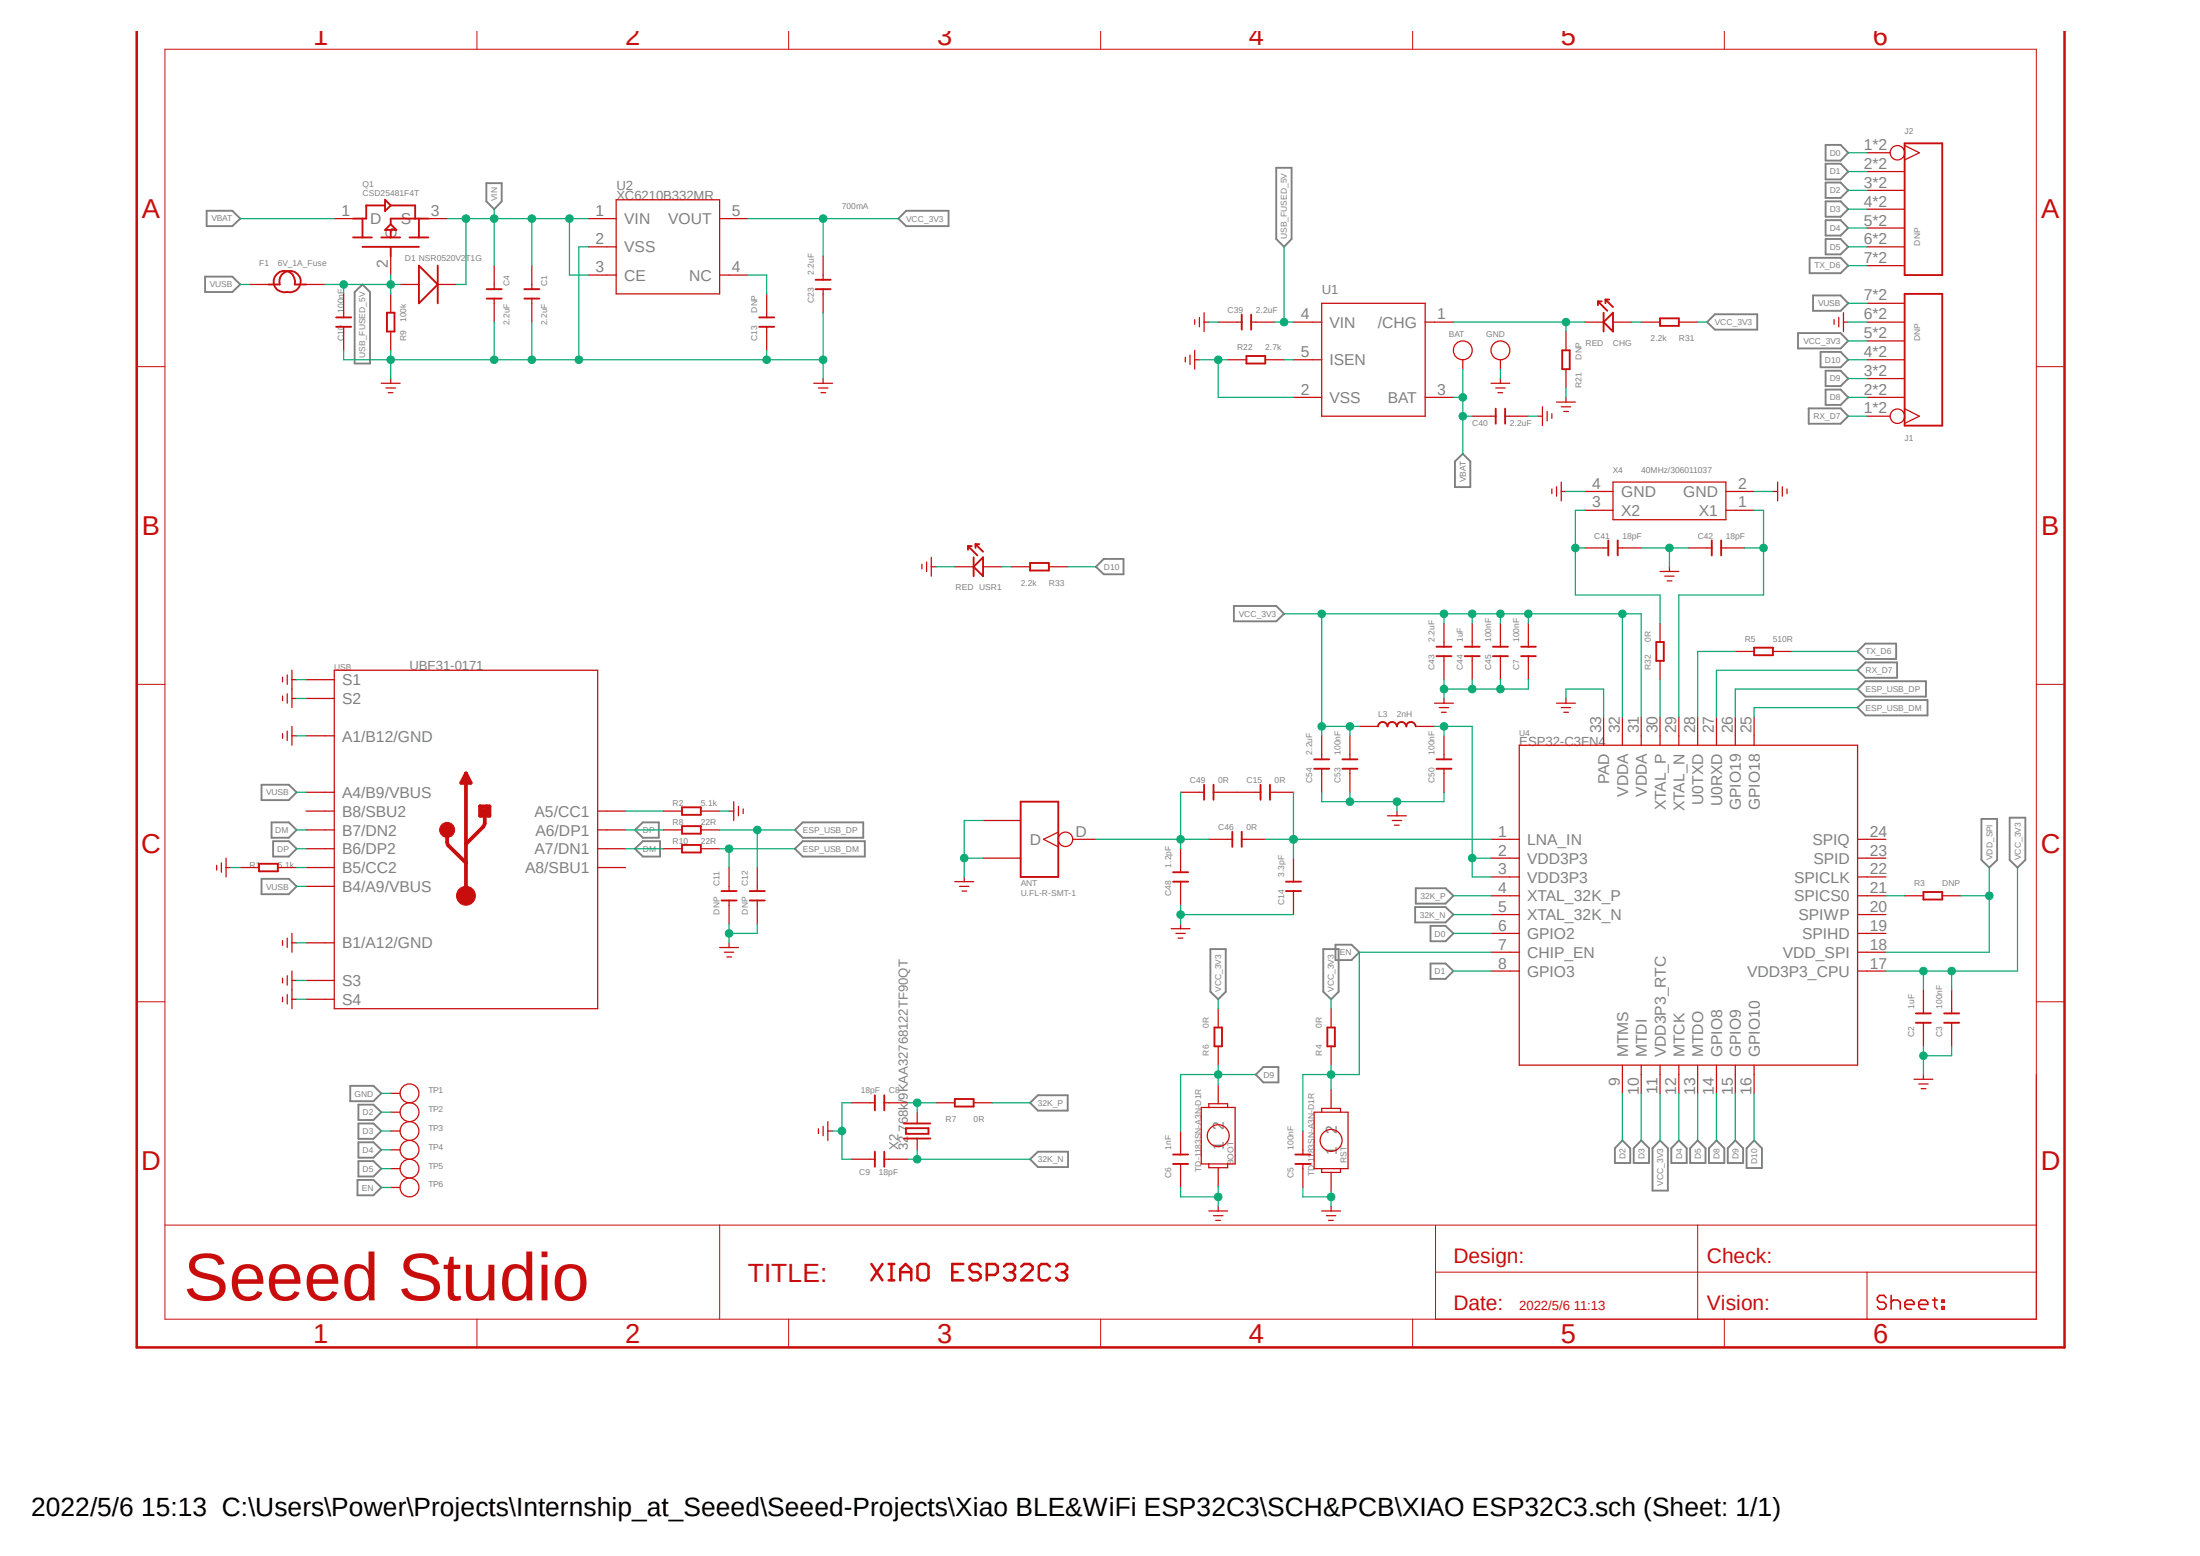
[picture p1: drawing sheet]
<svg xmlns="http://www.w3.org/2000/svg" width="297mm" height="210mm" viewBox="0 0 297 210" stroke-linecap="round" stroke-linejoin="round" font-family="sans-serif">
<path d="M146.7 4.1l-128.8 178.3M150.3 4.1l128.8 178.3" fill="none" stroke="#fff" stroke-width=".14"/>
<g fill="none" stroke="#808080" stroke-width=".25">
<path d="M246.5 19.6h2l1 1-1 1.1h-2zM27.7 37.3h3.7l1 1.1-1 1h-3.7zM27.9 28.4h3.5l1 1.1-1 1h-3.5zM47.9 39.4l1-1 1.1 1v9.7h-2.1zM65.7 24.7h2v2.5l-1 1-1-1zM121.3 29.5l1-1.1h5.8v2.1h-5.8zM172.3 22.6h2.1v9.7l-1 1-1.1-1zM244.3 34.8h4.2l1 1.1-1 1h-4.2zM244.8 39.9h3.7l1 1-1 1.1h-3.7zM246.5 22.1h2l1 1.1-1 1h-2zM246.5 24.6h2l1 1.1-1 1h-2zM246.5 27.2h2l1 1-1 1.1h-2z"/>
<path d="M246.5 29.7h2l1 1.1-1 1h-2zM246.5 32.3h2l1 1-1 1h-2zM231.5 42.4h5.7v2.1h-5.7l-1-1zM242.7 45h5.8l1 1-1 1h-5.8zM244.2 55.1h4.3l1 1.1-1 1h-4.3zM245.8 47.5h2.7l1 1.1-1 1h-2.7zM246.5 50h2l1 1.1-1 1h-2zM246.5 52.6h2l1 1-1 1.1h-2zM148 76.5l1-1.1h2.7v2.1h-2.7zM196.4 62.3l1.1-1 1 1v3.4h-2.1zM166.6 81.8h5.7l1.1 1-1.1 1.1h-5.7zM250.8 90.5l1-1.1h4.3v2.1h-4.3z"/>
<path d="M250.8 93l1-1.1h8.2v2.1h-8.2zM250.8 95.5l1-1h8.4v2.1h-8.4zM250.8 87.9l1-1h4.2v2h-4.2zM35.3 118.6h3.7l1 1-1 1.1h-3.7zM35.3 105.9h3.7l1 1-1 1.1h-3.7zM36.7 111h2.3l1 1-1 1.1h-2.3zM36.9 113.5h2.1l1 1.1-1 1h-2.1zM85.7 114.6l1.1-1.1h2.3v2.1h-2.3zM85.7 112l1.1-1h2.1v2.1h-2.1zM107.3 114.6l1.1-1.1h8.4v2.1h-8.4zM107.3 112l1.1-1h8.1v2.1h-8.1zM191.1 119.9h4.1l1 1-1 1.1h-4.1z"/>
<path d="M267.5 110.5h2.1v5.6l-1 1-1.1-1zM271.3 110.4h2.1v5.7l-1 1-1.1-1zM163.4 128.1h2.1v5.8l-1 1-1.1-1zM178.6 128.1h2.1v5.8l-1 1-1.1-1zM180.3 127.5h2.2l1 1-1 1.1h-2.2zM191.1 122.4h4.1l1 1-1 1.1h-4.1zM193.1 125h2.1l1 1-1 1h-2.1zM193.1 130h2.1l1 1.1-1 1h-2.1zM47.3 146.6h3.1l1.1 1-1.1 1h-3.1zM48.3 159.3h2.1l1.1 1-1.1 1h-2.1zM48.4 149.1h2l1.1 1-1.1 1.1h-2zM48.4 151.6h2l1.1 1.1-1.1 1h-2z"/>
<path d="M48.4 154.2h2l1.1 1-1.1 1.1h-2zM48.4 156.7h2l1.1 1-1.1 1.1h-2zM139.1 148.8l1-1h4v2.1h-4zM139.1 156.5l1-1.1h4.1v2.1h-4.1zM169.5 145l1.1-1h2v2.1h-2zM219 153.9l1.1 1.1v2h-2.1v-2zM221.6 153.9l1 1.1v2h-2v-2zM224.1 153.9l1.1 1.1v5.7h-2.1v-5.7zM226.7 153.9l1 1.1v2h-2.1v-2zM229.2 153.9l1.1 1.1v2h-2.1v-2zM231.7 153.9l1.1 1.1v2h-2.1v-2zM234.3 153.9l1 1.1v2h-2v-2z"/>
<path d="M236.8 153.9l1.1 1.1v2.6h-2.1v-2.6z"/>
</g>
<g fill="none" stroke="#c90d0c" stroke-width=".14">
<path d="M22.3 6.6h252.6v171.5h-252.6zM64.4 4.1v2.5M106.5 4.1v2.5M148.6 4.1v2.5M190.7 4.1v2.5M232.8 4.1v2.5M18.5 49.5h3.8M274.9 49.5h3.8M18.5 92.4h3.8M274.9 92.4h3.8M18.5 135.2h3.8M274.9 135.2h3.8"/>
<path d="M22.3 165.4h171.4M64.4 178.1v3.8M97.2 165.4v12.7M106.5 178.1v3.8M148.6 178.1v3.8M190.7 178.1v3.8M193.8 171.7h81.1M229.2 165.4v12.7M232.8 178.1v3.8M252.1 171.7v6.4M274.9 165.4h-81.1v12.7"/>
</g>
<path d="M254.6 175.2l-.3-.4h-.6l-.3 .4v.3l.3 .3h.6l.3 .3v.3l-.3 .3h-.6l-.3-.3M255.3 174.8v1.9M255.3 175.8l.3-.3h.6l.3 .3v.9M257.2 176.1h1.2v-.3l-.3-.3h-.6l-.3 .3v.6l.3 .3h.6M259 176.1h1.3v-.3l-.3-.3h-.7l-.3 .3v.6l.3 .3h.7M260.9 175.5h.6M261.2 175.2v1.2l.3 .3M262.2 175.5h.3v.3h-.3zM262.2 176.4h.3v.3h-.3z" fill="none" stroke="#c90d0c" stroke-width=".21"/>
<g fill="none" stroke="#c90d0c" stroke-width=".34">
<path d="M278.7 4.1v177.8h-260.2v-177.8M117.6 170.6l1.5 2.2M119.1 170.6l-1.5 2.2M120 172.8h.7M120 170.6h.7M120.4 170.6v2.2M121.5 172.8v-1.5l.8-.7 .7 .7v1.5M121.5 171.7h1.5M123.9 170.9l.3-.3h.8l.3 .3v1.6l-.3 .3h-.8l-.3-.3zM128.6 171.7h.7M130 170.6h-1.4v2.2h1.4M132.4 170.9l-.4-.3h-.7l-.4 .3v.4l.4 .4h.7l.4 .4v.4l-.4 .3h-.7l-.4-.3"/>
<path d="M133.2 172.1h1.1l.4-.4v-.8l-.4-.3h-1.1v2.2M135.6 170.9l.3-.3h.8l.3 .3v.4l-.3 .4M136.3 171.7h.4M136.7 171.7l.3 .4v.4l-.3 .3h-.8l-.3-.3M137.9 170.9l.4-.3h.7l.4 .3v.4l-1.5 1.5h1.5M141.7 170.9l-.3-.3h-.8l-.3 .3v1.6l.3 .3h.8l.3-.3M142.6 170.9l.4-.3h.7l.4 .3v.4l-.4 .4M143.3 171.7h.4M143.7 171.7l.4 .4v.4l-.4 .3h-.7l-.4-.3"/>
</g>
<g fill="none" stroke="#c90d0c" stroke-width=".17">
<path d="M41.3 91.7h2.6M41.3 94.3h2.6M41.3 99.3h2.6M45.1 90.5h35.6v45.6h-35.6v-1.2M41.3 109.5h2.6M41.3 112h2.6M41.3 114.6h2.6M41.3 117.1h2.6M41.3 119.6h2.6M41.3 106.9h2.6M81.9 109.5h2.6M81.9 112h2.6"/>
<path d="M81.9 114.6h2.6M81.9 117.1h2.6M41.3 132.3h2.6M41.3 134.9h2.6M41.3 127.3h2.6"/>
</g>
<circle cx="62.9" cy="120.9" r="1.27" fill="#c90d0c"/>
<circle cx="62.9" cy="120.9" r="1.27" fill="none" stroke="#c90d0c" stroke-width=".14"/>
<path d="M45.1 90.5v44.4" fill="none" stroke="#c90d0c" stroke-width=".17"/>
<path d="M60.4 112v1.9l2.5 2.6M62.9 104.4v16.5M62.9 104.4l.6 1.3h-1.2zM64.8 108.8l.6 .7v1.6v.3l-2.5 2.5M64.8 108.8h1.3v1.3h-1.3zM65.7 108.8v1.2h-.6v-.5" fill="none" stroke="#c90d0c" stroke-width=".51"/>
<circle cx="60.4" cy="112" r="1.01" fill="#c90d0c"/>
<circle cx="60.4" cy="112" r="1.01" fill="none" stroke="#c90d0c" stroke-width=".14"/>
<g fill="none" stroke="#c90d0c" stroke-width=".17">
<path d="M257.1 19.6l2 1-2 1M33.7 38.4h2.5M41.3 38.4h2.6M45.1 29.5h2.6M46.4 39.7v3.1M52.7 34.6v2.5M52.7 39.7v2.5M54 38.4h2.6M57.8 29.5h2.6M59.1 38.4h2.5M66.7 35.9v3.1M71.8 35.9v3.1"/>
<path d="M79.4 29.5h3.8M79.4 33.3h3.8M79.4 37.1h3.8M83.2 27h14v12.7h-14zM97.2 29.5h3.8M97.2 37.1h3.8M103.5 39.7v3.1M111.1 34.6v3.2M111.1 39v3.2M252.1 20.6h3M252.1 23.2h5M252.1 25.7h5"/>
<path d="M252.1 28.2h5M252.1 30.8h5M252.1 33.3h5M252.1 35.9h5M46.4 44.1v3.2M51.5 51.7h2.5M52.1 52.4h1.3M52.4 53h.6M52.7 44.7v2.6M52.7 51.1v.6M66.7 40.3v3.2M71.8 40.3v3.2"/>
<path d="M103.5 44.1v3.2M109.9 51.7h2.5M110.5 52.4h1.3M110.8 53h.7M111.1 51.1v.6M160 48.2v.7M160.7 47.9v1.3M161.3 48.6h.6M161.3 43.1v.7M161.3 47.3v2.5M161.9 42.8v1.3M162.6 43.5h.6"/>
<path d="M162.6 42.2v2.5M164.5 43.5h3.1M165.7 48.6h2.6M168.9 43.5h3.2M170.8 48.6h2.6M174.6 43.5h3.8M174.6 48.6h3.8M174.6 53.6h3.8M178.4 40.9h14v15.3h-14zM192.4 43.5h3.8M192.4 53.6h3.8M197.5 48.6v1.2"/>
<path d="M198.8 56.2h3.1M201.3 51.7h2.5M201.9 52.4h1.3M202.2 53h.7M202.6 48.6v1.2M202.6 51.1v.6M203.2 56.2h3.1M207.6 56.2h.6M208.2 54.9v2.5M208.9 55.5v1.3M209.5 55.8v.7M210.1 54.3h2.6"/>
<path d="M210.8 54.9h1.2M211.1 55.5h.7M211.4 44.7v2.6M211.4 49.8v2.6M211.4 53.6v.7M214 43.5h2.5M217.8 43.5h2.5M221.6 43.5h2.5M226.7 43.5h2.5M247.6 43.1v.7M248.2 42.8v1.3M248.9 43.5h.6"/>
<path d="M248.9 42.2v2.5M252.1 43.5h5M252.1 48.6h5M252.1 56.2h3M252.1 53.6h5M252.1 51.1h5M252.1 46h5M252.1 40.9h5M257.1 55.2l2 1-2 .9M124.5 76.2v.6M125.1 75.9v1.2M125.7 76.5h.7"/>
<path d="M125.7 75.2v2.6M128.9 76.5h2.5M132.7 76.5h2.6M136.5 76.5h2.6M141.6 76.5h2.5M209.5 66v.6M210.1 65.7v1.3M210.8 66.3h.6M210.8 65.1v2.5M214 68.9h3.8M214 66.3h3.8M214 74h3.1"/>
<path d="M217.8 65.1h15.2v5h-15.2zM218.4 74h3.2M224.1 77.1h2.6M224.7 77.8h1.3M225.1 78.4h.6M225.4 76.5v.6M227.9 74h3.2M232.4 74h3.1M233 68.9h3.8M233 66.3h3.8M239.4 66.3h.6M240 65.1v2.5"/>
<path d="M240.6 65.7v1.3M241.3 66v.6M38.1 91.4v.6M38.1 93.9v.7M38.1 99v.7M38.8 91.1v1.3M38.8 93.6v1.3M38.8 98.7v1.2M39.4 91.7h.6M39.4 94.3h.6M39.4 99.3h.6M39.4 90.5v5"/>
<path d="M39.4 98v2.6M43.9 91.7h1.2M43.9 94.3h1.2M43.9 99.3h1.2M178.4 99.3v3.2M182.2 99.3v3.2M183.5 98h2.6M191.1 98h2.6M193.7 94.9h2.5M194.3 95.5h1.3M194.6 96.1h.6M194.9 84.1v3.2"/>
<path d="M194.9 88.6v3.1M194.9 94.3v.6M194.9 99.3v3.2M198.8 84.1v3.2M198.8 88.6v3.1M202.6 84.1v3.2M202.6 88.6v3.1M206.3 84.1v3.2M206.3 88.6v3.1M210.1 94.9h2.6M210.8 95.5h1.2M211.1 96.1h.7"/>
<path d="M211.4 94.3v.6M216.5 96.8v3.8M219 96.8v3.8M221.6 96.8v3.8M224.1 84.1v2.6M224.1 89.2v2.5M224.1 96.8v3.8M226.7 96.8v3.8M229.2 96.8v3.8M231.7 96.8v3.8M234.3 96.8v3.8M234.3 87.9h2.5"/>
<path d="M236.8 96.8v3.8M239.4 87.9h2.5M29.3 116.8v.6M29.9 116.5v1.2M30.5 117.1h.7M30.5 115.8v2.6M32.4 117.1h2.6M37.5 117.1h2.5M43.9 106.9h1.2M43.9 109.5h1.2M43.9 112h1.2M43.9 114.6h1.2"/>
<path d="M43.9 117.1h1.2M43.9 119.6h1.2M80.7 109.5h1.2M80.7 112h1.2M80.7 114.6h1.2M80.7 117.1h1.2M89.5 109.5h2.6M89.5 112h2.6M89.5 114.6h2.6M94.6 109.5h2.6M94.6 112h2.6M94.6 114.6h2.6"/>
<path d="M98.4 109.5h.7M98.4 117.1v3.2M99.1 108.2v2.5M99.7 108.8v1.3M100.3 109.2v.6M102.2 117.1v3.2M128.9 119h2.5M129.5 119.6h1.3M130.2 118.4v.6M132.7 115.8h5.1M132.7 110.7h5.1M142.9 112.3l-2 1 2 1"/>
<path d="M144.9 113.3h3.1M159.4 106.9h3.2M159.4 114.6v3.1M159.4 119v3.2M163.2 113.3h3.2M163.8 106.9h6.4M167.6 113.3h3.2M171.4 106.9h3.2M174.6 115.8v3.2M178.4 103.8v3.1M182.2 103.8v3.1M187.3 110.1h2.6"/>
<path d="M188 110.7h1.2M188.3 111.4h.6M188.6 109.5v.6M194.9 103.8v3.1M201.3 113.3h3.8M201.3 115.8h3.8M201.3 118.4h3.8M205.1 100.6h45.7v43.2h-45.7zM250.8 113.3h3.8M250.8 115.8h3.8M250.8 118.4h3.8M38.1 127v.6"/>
<path d="M38.1 132v.7M38.1 134.6v.6M38.8 126.6v1.3M38.8 131.7v1.3M38.8 134.2v1.3M39.4 127.3h.6M39.4 132.3h.6M39.4 134.9h.6M39.4 126v2.5M39.4 131.1v5M43.9 127.3h1.2M43.9 132.3h1.2"/>
<path d="M43.9 134.9h1.2M97.2 127.9h2.5M97.8 128.5h1.3M98.1 129.2h.7M98.4 121.5v3.2M98.4 127.3v.6M102.2 121.5v3.2M129.9 120.3h.6M158.1 125.3h2.6M158.7 126h1.3M159 126.6h.7M159.4 124.7v.6"/>
<path d="M164.5 136.1v2.6M174.6 120.3v3.1M179.7 136.1v2.6M201.3 120.9h3.8M201.3 123.4h3.8M201.3 126h3.8M201.3 128.5h3.8M201.3 131.1h3.8M250.8 120.9h3.8M250.8 123.4h3.8M250.8 126h3.8M250.8 128.5h3.8"/>
<path d="M250.8 131.1h3.8M257.1 120.9h2.6M259.7 133.6v3.2M259.7 138v3.2M262.2 120.9h2.6M263.5 133.6v3.2M263.5 138v3.2M52.7 152.7h1.3M52.7 157.7h1.3M52.7 147.6h1.3M52.7 150.1h1.3M52.7 155.2h1.3"/>
<path d="M110.5 152.4v.6M111.1 152v1.3M111.8 152.7h.6M111.8 151.4v2.5M114.9 148.8h3.2M114.9 156.5h3.2M119.4 148.8h3.2M119.4 156.5h3.2M123.8 150.1v1.5M123.8 153.7v1.5M126.4 148.8h2.5M131.4 148.8h2.6"/>
<path d="M159.4 152.7v3.1M159.4 157.1v3.2M162.2 149.5h4.6v7.6h-4.6zM163.2 149.5v-.5h2.5v.5M163.2 157.1v.5h2.5v-.5M164.5 141.2v2.6M164.5 146.4v2.6M164.5 157.6v2.5M175.9 152.7v3.1M175.9 157.1v3.2M177.4 150.1h4.6v7.6h-4.6zM178.4 150.1v-.5h2.6v.5"/>
<path d="M178.4 157.7v.5h2.6v-.5M179.7 141.2v2.6M179.7 147.1v2.5M179.7 158.2v2.6M219 143.8v3.8M221.6 143.8v3.8M224.1 143.8v3.8M226.7 143.8v3.8M229.2 143.8v3.8M231.7 143.8v3.8M234.3 143.8v3.8M236.8 143.8v3.8"/>
<path d="M258.4 145.7h2.5M259 146.3h1.3M259.4 146.9h.6M259.7 145v.7M52.7 160.3h1.3M163.2 163.4h2.5M163.8 164.1h1.3M164.1 164.7h.7M164.5 162.8v.6M178.4 163.4h2.6M179.1 164.1h1.2M179.4 164.7h.6"/>
<path d="M179.7 162.8v.6"/>
<circle cx="256.2" cy="20.6" r=".98"/>
<circle cx="197.5" cy="47.3" r="1.27"/>
<circle cx="202.6" cy="47.3" r="1.27"/>
<circle cx="256.2" cy="56.2" r=".98"/>
<circle cx="143.8" cy="113.3" r=".98"/>
<circle cx="55.3" cy="157.7" r="1.27"/>
<circle cx="55.3" cy="147.6" r="1.27"/>
<circle cx="55.3" cy="150.1" r="1.27"/>
<circle cx="55.3" cy="155.2" r="1.27"/>
<circle cx="55.3" cy="152.7" r="1.27"/>
<circle cx="164.5" cy="153.3" r="1.48"/>
<circle cx="179.7" cy="153.9" r="1.48"/>
<circle cx="55.3" cy="160.3" r="1.27"/>
</g>
<g fill="none" stroke="#c90d0c" stroke-width=".25">
<path d="M257.1 19.3h5.1v17.8h-5.1zM36.2 38.4h1.6a1.44 1.44 0 0 1 1.2-1.8 1.44 1.44 0 0 1 1.6 1.5 1.44 1.44 0 0 1-1.8 1.3 1.44 1.44 0 0 1-1.8-1.3 1.44 1.44 0 0 1 1.5-1.5 1.44 1.44 0 0 1 1.3 1.8h1.5M47.7 32h2.5M48.9 33.3h7.7M48.9 29.5v2.5M51.5 32h2.5M52 27.7h-2.6v1.8h-1.7M52 31l.7-.7 .8 .7zM52 27l.7 .7-.7 .8zM52.7 31v1M52.7 33.3v1.3M52.7 27.7h3.3v1.8"/>
<path d="M55.3 32h2.5M56.6 29.5v2.5M56.6 35.9l2.5 2.5-2.5 2.5zM57.8 29.5h-5.1v.8M59.1 35.9v5M65.7 39h2M70.8 39h2M110.1 39h2M110.1 37.8h2M257.1 39.7h5.1v17.7h-5.1zM45.4 44.1h2M45.4 42.8h2"/>
<path d="M52.2 42.2h1.1v2.5h-1.1zM65.7 40.3h2M70.8 40.3h2M102.5 44.1h2M102.5 42.8h2M167.6 42.5v2M168.3 48h2.5v1.1h-2.5zM168.9 42.5v2M201.9 55.2v2M203.2 55.2v2M210.9 47.3h1v2.5h-1zM215.7 40.7l1.3 1.3"/>
<path d="M215.7 40.7h.5M215.7 40.7v.5M216.5 42.2v2.5M216.7 40.4l1.1 1M216.7 40.4h.6M216.7 40.4v.5M217.8 42.2v2.5l-1.3-1.2zM224.1 43h2.6v1h-2.6zM130.7 73.7l1.3 1.3M130.7 73.7h.5M130.7 73.7v.5M131.4 75.2v2.6"/>
<path d="M131.4 76.5l1.3-1.3v2.6zM131.7 73.4l1 1.1M131.7 73.4h.5M131.7 73.4v.6M139.1 76h2.5v1h-2.5zM217.1 72.9v2.1M218.4 72.9v2.1M231.1 72.9v2.1M232.4 72.9v2.1M186.1 98a.64 .64 0 0 1 .6-.6 .64 .64 0 0 1 .6 .6 .64 .64 0 0 1 .7-.6 .64 .64 0 0 1 .6 .6 .64 .64 0 0 1 .6-.6 .64 .64 0 0 1 .7 .6 .64 .64 0 0 1 .6-.6 .64 .64 0 0 1 .6 .6M193.9 88.6h2.1M193.9 87.3h2.1"/>
<path d="M197.7 88.6h2.1M197.7 87.3h2.1M201.5 88.6h2.1M201.5 87.3h2.1M205.4 88.6h1.9M205.4 87.3h1.9M223.6 86.7h1v2.5h-1zM236.8 87.4h2.6v1h-2.6zM35 116.6h2.5v1h-2.5zM92.1 109h2.5v1h-2.5zM92.1 111.5h2.5v1h-2.5zM92.1 114h2.5v1.1h-2.5z"/>
<path d="M137.8 108.2h5.1v10.2h-5.1zM158.4 119h2M158.4 117.7h2M162.6 105.9v2M163.8 105.9v2M166.4 112.3v2M167.6 112.3v2M170.2 105.9v2M171.4 105.9v2M173.6 119h2M177.4 103.8h2.1M177.4 102.5h2.1"/>
<path d="M181.2 103.8h2.1M181.2 102.5h2.1M193.9 103.8h2.1M193.9 102.5h2.1M97.4 121.5h2M97.4 120.3h2M101.2 121.5h2.1M101.2 120.3h2.1M164 138.7h1v2.5h-1zM173.6 120.3h2M179.2 138.7h1v2.5h-1zM258.7 138h2"/>
<path d="M258.7 136.8h2M259.7 120.4h2.5v1h-2.5zM262.5 138h2M262.5 136.8h2M118.1 147.8v2.1M118.1 155.4v2.1M119.4 147.8v2.1M119.4 155.4v2.1M122 151.6h3.6M122 153.7h3.6M122.3 152.3h3v.7h-3zM128.9 148.3h2.5v1.1h-2.5z"/>
<path d="M158.4 157.1h2M158.4 155.8h2M174.9 157.1h2M174.9 155.8h2"/>
</g>
<path d="M161.9 48.6h3.8M164.5 48.6v5h10.1M202.6 49.8v1.3M211.4 52.4v1.2M40 91.7h1.3M40 94.3h1.3M40 99.3h1.3M31.2 117.1h1.2M97.2 109.5h1.2M40 134.9h1.3M40 132.3h1.3M40 127.3h1.3" fill="none" stroke="#0dab76" stroke-width=".17"/>
<circle cx="164.5" cy="48.6" r=".51" fill="#0dab76"/>
<circle cx="164.5" cy="48.6" r=".51" fill="none" stroke="#0dab76" stroke-width=".14"/>
<path d="M163.2 43.5h1.3M206.3 56.2h1.3M211.4 66.3h2.6M221.6 74h6.3M225.4 74v2.5M236.8 66.3h2.6M211.4 94.3v-1.3h5.1v3.8" fill="none" stroke="#0dab76" stroke-width=".17"/>
<circle cx="225.4" cy="74" r=".51" fill="#0dab76"/>
<circle cx="225.4" cy="74" r=".51" fill="none" stroke="#0dab76" stroke-width=".14"/>
<path d="M194.9 91.7v2.6M198.8 91.7v1.3h-3.9" fill="none" stroke="#0dab76" stroke-width=".17"/>
<circle cx="194.9" cy="93" r=".51" fill="#0dab76"/>
<circle cx="194.9" cy="93" r=".51" fill="none" stroke="#0dab76" stroke-width=".14"/>
<path d="M202.6 91.7v1.3h-3.8" fill="none" stroke="#0dab76" stroke-width=".17"/>
<circle cx="198.8" cy="93" r=".51" fill="#0dab76"/>
<circle cx="198.8" cy="93" r=".51" fill="none" stroke="#0dab76" stroke-width=".14"/>
<path d="M202.6 93h3.7" fill="none" stroke="#0dab76" stroke-width=".17"/>
<circle cx="202.6" cy="93" r=".51" fill="#0dab76"/>
<circle cx="202.6" cy="93" r=".51" fill="none" stroke="#0dab76" stroke-width=".14"/>
<path d="M206.3 91.7v1.3M159.4 122.2v2.5M159.4 123.4h15.2" fill="none" stroke="#0dab76" stroke-width=".17"/>
<circle cx="159.4" cy="123.4" r=".51" fill="#0dab76"/>
<circle cx="159.4" cy="123.4" r=".51" fill="none" stroke="#0dab76" stroke-width=".14"/>
<path d="M130.2 115.8h2.5M132.7 110.7h-2.5v7.7" fill="none" stroke="#0dab76" stroke-width=".17"/>
<circle cx="130.2" cy="115.8" r=".51" fill="#0dab76"/>
<circle cx="130.2" cy="115.8" r=".51" fill="none" stroke="#0dab76" stroke-width=".14"/>
<path d="M178.4 106.9v1.3h3.8v-1.3" fill="none" stroke="#0dab76" stroke-width=".17"/>
<circle cx="182.2" cy="108.2" r=".51" fill="#0dab76"/>
<circle cx="182.2" cy="108.2" r=".51" fill="none" stroke="#0dab76" stroke-width=".14"/>
<path d="M188.6 108.2v1.3M194.9 106.9v1.3h-12.7" fill="none" stroke="#0dab76" stroke-width=".17"/>
<circle cx="188.6" cy="108.2" r=".51" fill="#0dab76"/>
<circle cx="188.6" cy="108.2" r=".51" fill="none" stroke="#0dab76" stroke-width=".14"/>
<path d="M52.7 47.3v3.8M66.7 43.5v5.1h5.1v-5.1" fill="none" stroke="#0dab76" stroke-width=".17"/>
<circle cx="66.7" cy="48.6" r=".51" fill="#0dab76"/>
<circle cx="66.7" cy="48.6" r=".51" fill="none" stroke="#0dab76" stroke-width=".14"/>
<path d="M52.7 48.6h14" fill="none" stroke="#0dab76" stroke-width=".17"/>
<circle cx="52.7" cy="48.6" r=".51" fill="#0dab76"/>
<circle cx="52.7" cy="48.6" r=".51" fill="none" stroke="#0dab76" stroke-width=".14"/>
<path d="M71.8 48.6h6.3" fill="none" stroke="#0dab76" stroke-width=".17"/>
<circle cx="71.8" cy="48.6" r=".51" fill="#0dab76"/>
<circle cx="71.8" cy="48.6" r=".51" fill="none" stroke="#0dab76" stroke-width=".14"/>
<path d="M78.1 48.6h33M111.1 42.2v8.9" fill="none" stroke="#0dab76" stroke-width=".17"/>
<circle cx="111.1" cy="48.6" r=".51" fill="#0dab76"/>
<circle cx="111.1" cy="48.6" r=".51" fill="none" stroke="#0dab76" stroke-width=".14"/>
<path d="M46.4 47.3v1.3h6.3M103.5 47.3v1.3" fill="none" stroke="#0dab76" stroke-width=".17"/>
<circle cx="103.5" cy="48.6" r=".51" fill="#0dab76"/>
<circle cx="103.5" cy="48.6" r=".51" fill="none" stroke="#0dab76" stroke-width=".14"/>
<path d="M79.4 33.3h-1.3v15.3" fill="none" stroke="#0dab76" stroke-width=".17"/>
<circle cx="78.1" cy="48.6" r=".51" fill="#0dab76"/>
<circle cx="78.1" cy="48.6" r=".51" fill="none" stroke="#0dab76" stroke-width=".14"/>
<path d="M259.7 141.2v3.8M263.5 141.2v1.3h-3.8" fill="none" stroke="#0dab76" stroke-width=".17"/>
<circle cx="259.7" cy="142.5" r=".51" fill="#0dab76"/>
<circle cx="259.7" cy="142.5" r=".51" fill="none" stroke="#0dab76" stroke-width=".14"/>
<path d="M175.9 160.3v1.2h3.8M179.7 160.8v2" fill="none" stroke="#0dab76" stroke-width=".17"/>
<circle cx="179.7" cy="161.5" r=".51" fill="#0dab76"/>
<circle cx="179.7" cy="161.5" r=".51" fill="none" stroke="#0dab76" stroke-width=".14"/>
<path d="M159.4 160.3v1.2h5.1M164.5 160.1v2.7" fill="none" stroke="#0dab76" stroke-width=".17"/>
<circle cx="164.5" cy="161.5" r=".51" fill="#0dab76"/>
<circle cx="164.5" cy="161.5" r=".51" fill="none" stroke="#0dab76" stroke-width=".14"/>
<path d="M249.5 43.5h2.6M51.5 147.6h1.2M112.4 152.7h1.3" fill="none" stroke="#0dab76" stroke-width=".17"/>
<circle cx="113.7" cy="152.7" r=".51" fill="#0dab76"/>
<circle cx="113.7" cy="152.7" r=".51" fill="none" stroke="#0dab76" stroke-width=".14"/>
<path d="M98.4 124.7v2.6M98.4 126h3.8M114.9 148.8h-1.2v7.7h1.2" fill="none" stroke="#0dab76" stroke-width=".17"/>
<circle cx="98.4" cy="126" r=".51" fill="#0dab76"/>
<circle cx="98.4" cy="126" r=".51" fill="none" stroke="#0dab76" stroke-width=".14"/>
<g fill="none" stroke="#0dab76" stroke-width=".17">
<path d="M32.4 38.4h1.3M121.3 29.5h-10.2v5.1M249.5 40.9h2.6M126.4 76.5h2.5M40 119.6h1.3M40 106.9h1.3M40 117.1h1.3M40 114.6h1.3M40 112h1.3M84.5 109.5h5M84.5 114.6h5M84.5 112h5"/>
<path d="M102.2 124.7v1.3"/>
</g>
<circle cx="111.1" cy="29.5" r=".51" fill="#0dab76"/>
<circle cx="111.1" cy="29.5" r=".51" fill="none" stroke="#0dab76" stroke-width=".14"/>
<path d="M101 29.5h10.1M206.3 82.8h15.3v14M219 82.8v14" fill="none" stroke="#0dab76" stroke-width=".17"/>
<circle cx="219" cy="82.8" r=".51" fill="#0dab76"/>
<circle cx="219" cy="82.8" r=".51" fill="none" stroke="#0dab76" stroke-width=".14"/>
<path d="M173.4 82.8h32.9M194.9 82.8v1.3" fill="none" stroke="#0dab76" stroke-width=".17"/>
<circle cx="194.9" cy="82.8" r=".51" fill="#0dab76"/>
<circle cx="194.9" cy="82.8" r=".51" fill="none" stroke="#0dab76" stroke-width=".14"/>
<path d="M198.8 82.8v1.3" fill="none" stroke="#0dab76" stroke-width=".17"/>
<circle cx="198.8" cy="82.8" r=".51" fill="#0dab76"/>
<circle cx="198.8" cy="82.8" r=".51" fill="none" stroke="#0dab76" stroke-width=".14"/>
<path d="M202.6 82.8v1.3" fill="none" stroke="#0dab76" stroke-width=".17"/>
<circle cx="202.6" cy="82.8" r=".51" fill="#0dab76"/>
<circle cx="202.6" cy="82.8" r=".51" fill="none" stroke="#0dab76" stroke-width=".14"/>
<path d="M178.4 98h5.1M182.2 98v1.3" fill="none" stroke="#0dab76" stroke-width=".17"/>
<circle cx="182.2" cy="98" r=".51" fill="#0dab76"/>
<circle cx="182.2" cy="98" r=".51" fill="none" stroke="#0dab76" stroke-width=".14"/>
<path d="M178.4 82.8v15.2" fill="none" stroke="#0dab76" stroke-width=".17"/>
<circle cx="178.4" cy="82.8" r=".51" fill="#0dab76"/>
<circle cx="178.4" cy="82.8" r=".51" fill="none" stroke="#0dab76" stroke-width=".14"/>
<path d="M178.4 98v1.3" fill="none" stroke="#0dab76" stroke-width=".17"/>
<circle cx="178.4" cy="98" r=".51" fill="#0dab76"/>
<circle cx="178.4" cy="98" r=".51" fill="none" stroke="#0dab76" stroke-width=".14"/>
<path d="M206.3 82.8v1.3" fill="none" stroke="#0dab76" stroke-width=".17"/>
<circle cx="206.3" cy="82.8" r=".51" fill="#0dab76"/>
<circle cx="206.3" cy="82.8" r=".51" fill="none" stroke="#0dab76" stroke-width=".14"/>
<path d="M254.6 131.1h8.9M259.7 131.1v2.5" fill="none" stroke="#0dab76" stroke-width=".17"/>
<circle cx="259.7" cy="131.1" r=".51" fill="#0dab76"/>
<circle cx="259.7" cy="131.1" r=".51" fill="none" stroke="#0dab76" stroke-width=".14"/>
<path d="M263.5 131.1v2.5" fill="none" stroke="#0dab76" stroke-width=".17"/>
<circle cx="263.5" cy="131.1" r=".51" fill="#0dab76"/>
<circle cx="263.5" cy="131.1" r=".51" fill="none" stroke="#0dab76" stroke-width=".14"/>
<path d="M172.1 43.5h2.5M229.2 43.5h1.3M249.5 46h2.6M272.4 117.1v14h-8.9M164.5 134.9v1.2M179.7 134.9v1.2M224.1 147.6v6.3" fill="none" stroke="#0dab76" stroke-width=".17"/>
<circle cx="173.4" cy="43.5" r=".51" fill="#0dab76"/>
<circle cx="173.4" cy="43.5" r=".51" fill="none" stroke="#0dab76" stroke-width=".14"/>
<path d="M43.9 38.4h8.8M52.7 37.1v2.6M173.4 33.3v10.2" fill="none" stroke="#0dab76" stroke-width=".17"/>
<circle cx="52.7" cy="38.4" r=".51" fill="#0dab76"/>
<circle cx="52.7" cy="38.4" r=".51" fill="none" stroke="#0dab76" stroke-width=".14"/>
<path d="M46.4 38.4v1.3M52.7 38.4h1.3" fill="none" stroke="#0dab76" stroke-width=".17"/>
<circle cx="46.4" cy="38.4" r=".51" fill="#0dab76"/>
<circle cx="46.4" cy="38.4" r=".51" fill="none" stroke="#0dab76" stroke-width=".14"/>
<path d="M196.2 53.6h1.3v2.6h1.3" fill="none" stroke="#0dab76" stroke-width=".17"/>
<circle cx="197.5" cy="53.6" r=".51" fill="#0dab76"/>
<circle cx="197.5" cy="53.6" r=".51" fill="none" stroke="#0dab76" stroke-width=".14"/>
<path d="M197.5 49.8v3.8M197.5 56.2v5.1" fill="none" stroke="#0dab76" stroke-width=".17"/>
<circle cx="197.5" cy="56.2" r=".51" fill="#0dab76"/>
<circle cx="197.5" cy="56.2" r=".51" fill="none" stroke="#0dab76" stroke-width=".14"/>
<path d="M32.4 29.5h12.7M173.4 48.6h1.2M196.2 43.5h15.2v1.2M220.3 43.5h1.3" fill="none" stroke="#0dab76" stroke-width=".17"/>
<circle cx="211.4" cy="43.5" r=".51" fill="#0dab76"/>
<circle cx="211.4" cy="43.5" r=".51" fill="none" stroke="#0dab76" stroke-width=".14"/>
<path d="M211.4 43.5h2.6M212.7 74h1.3M214 68.9h-1.3v11.4h11.4" fill="none" stroke="#0dab76" stroke-width=".17"/>
<circle cx="212.7" cy="74" r=".51" fill="#0dab76"/>
<circle cx="212.7" cy="74" r=".51" fill="none" stroke="#0dab76" stroke-width=".14"/>
<path d="M235.5 74h2.6M236.8 68.9h1.3v11.4h-11.4v16.5M224.1 80.3v3.8" fill="none" stroke="#0dab76" stroke-width=".17"/>
<circle cx="238.1" cy="74" r=".51" fill="#0dab76"/>
<circle cx="238.1" cy="74" r=".51" fill="none" stroke="#0dab76" stroke-width=".14"/>
<path d="M249.5 56.2h2.6M234.3 87.9h-5.1v8.9M250.8 90.5h-19.1v6.3M250.8 93h-16.5v3.8M97.2 112h10.1M102.2 112v5.1" fill="none" stroke="#0dab76" stroke-width=".17"/>
<circle cx="102.2" cy="112" r=".51" fill="#0dab76"/>
<circle cx="102.2" cy="112" r=".51" fill="none" stroke="#0dab76" stroke-width=".14"/>
<path d="M250.8 95.5h-14v1.3M97.2 114.6h10.1M98.4 114.6v2.5" fill="none" stroke="#0dab76" stroke-width=".17"/>
<circle cx="98.4" cy="114.6" r=".51" fill="#0dab76"/>
<circle cx="98.4" cy="114.6" r=".51" fill="none" stroke="#0dab76" stroke-width=".14"/>
<path d="M170.8 113.3h30.5M174.6 113.3v2.5" fill="none" stroke="#0dab76" stroke-width=".17"/>
<circle cx="174.6" cy="113.3" r=".51" fill="#0dab76"/>
<circle cx="174.6" cy="113.3" r=".51" fill="none" stroke="#0dab76" stroke-width=".14"/>
<path d="M174.6 106.9v6.4" fill="none" stroke="#0dab76" stroke-width=".17"/>
<circle cx="174.6" cy="113.3" r=".51" fill="#0dab76"/>
<circle cx="174.6" cy="113.3" r=".51" fill="none" stroke="#0dab76" stroke-width=".14"/>
<path d="M163.2 113.3h-3.8v1.3" fill="none" stroke="#0dab76" stroke-width=".17"/>
<circle cx="159.4" cy="113.3" r=".51" fill="#0dab76"/>
<circle cx="159.4" cy="113.3" r=".51" fill="none" stroke="#0dab76" stroke-width=".14"/>
<path d="M198.8 98v20.4h2.5M159.4 106.9v6.4h-11.4M198.8 115.8h2.5" fill="none" stroke="#0dab76" stroke-width=".17"/>
<circle cx="198.8" cy="115.8" r=".51" fill="#0dab76"/>
<circle cx="198.8" cy="115.8" r=".51" fill="none" stroke="#0dab76" stroke-width=".14"/>
<path d="M193.7 98h5.1M194.9 98v1.3" fill="none" stroke="#0dab76" stroke-width=".17"/>
<circle cx="194.9" cy="98" r=".51" fill="#0dab76"/>
<circle cx="194.9" cy="98" r=".51" fill="none" stroke="#0dab76" stroke-width=".14"/>
<path d="M60.4 29.5h11.4M62.9 29.5v8.9h-1.3M66.7 29.5v6.4M224.1 91.7v5.1" fill="none" stroke="#0dab76" stroke-width=".17"/>
<circle cx="62.9" cy="29.5" r=".51" fill="#0dab76"/>
<circle cx="62.9" cy="29.5" r=".51" fill="none" stroke="#0dab76" stroke-width=".14"/>
<circle cx="66.7" cy="29.5" r=".51" fill="#0dab76"/>
<circle cx="66.7" cy="29.5" r=".51" fill="none" stroke="#0dab76" stroke-width=".14"/>
<path d="M66.7 28.2v1.3M71.8 29.5v6.4" fill="none" stroke="#0dab76" stroke-width=".17"/>
<circle cx="71.8" cy="29.5" r=".51" fill="#0dab76"/>
<circle cx="71.8" cy="29.5" r=".51" fill="none" stroke="#0dab76" stroke-width=".14"/>
<path d="M71.8 29.5h7.6M76.9 29.5v7.6h2.5" fill="none" stroke="#0dab76" stroke-width=".17"/>
<circle cx="76.9" cy="29.5" r=".51" fill="#0dab76"/>
<circle cx="76.9" cy="29.5" r=".51" fill="none" stroke="#0dab76" stroke-width=".14"/>
<path d="M268.6 117.1v11.4h-14M264.8 120.9h3.8" fill="none" stroke="#0dab76" stroke-width=".17"/>
<circle cx="268.6" cy="120.9" r=".51" fill="#0dab76"/>
<circle cx="268.6" cy="120.9" r=".51" fill="none" stroke="#0dab76" stroke-width=".14"/>
<path d="M196.2 120.9h5.1M196.2 123.4h5.1M123.8 155.2v1.3h-1.2M134 148.8h5.1" fill="none" stroke="#0dab76" stroke-width=".17"/>
<circle cx="123.8" cy="156.5" r=".51" fill="#0dab76"/>
<circle cx="123.8" cy="156.5" r=".51" fill="none" stroke="#0dab76" stroke-width=".14"/>
<path d="M249.5 20.6h2.6M196.2 126h5.1M201.3 128.5h-17.8v16.5h-3.8v-1.2M123.8 156.5h15.3" fill="none" stroke="#0dab76" stroke-width=".17"/>
<circle cx="179.7" cy="145" r=".51" fill="#0dab76"/>
<circle cx="179.7" cy="145" r=".51" fill="none" stroke="#0dab76" stroke-width=".14"/>
<g fill="none" stroke="#0dab76" stroke-width=".17">
<path d="M249.5 23.2h2.6M249.5 25.7h2.6M249.5 28.2h2.6M249.5 30.8h2.6M249.5 33.3h2.6M249.5 53.6h2.6M196.2 131.1h5.1M51.5 150.1h1.2M51.5 152.7h1.2M51.5 155.2h1.2M51.5 157.7h1.2M164.5 143.8v1.2h-5.1v7.7"/>
<path d="M179.7 147.1v-2.1h-3.8v7.7M219 147.6v6.3M221.6 147.6v6.3M226.7 147.6v6.3M229.2 147.6v6.3M231.7 147.6v6.3M234.3 147.6v6.3M51.5 160.3h1.2"/>
</g>
<circle cx="164.5" cy="145" r=".51" fill="#0dab76"/>
<circle cx="164.5" cy="145" r=".51" fill="none" stroke="#0dab76" stroke-width=".14"/>
<path d="M101 37.1h2.5v2.6M249.5 35.9h2.6M249.5 51.1h2.6M249.5 48.6h2.6M144.1 76.5h3.9M241.9 87.9h8.9M254.6 120.9h2.5M122.6 148.8h3.8M123.8 148.8v1.3M169.5 145h-5v1.4M236.8 147.6v6.3" fill="none" stroke="#0dab76" stroke-width=".17"/>
<circle cx="123.8" cy="148.8" r=".51" fill="#0dab76"/>
<circle cx="123.8" cy="148.8" r=".51" fill="none" stroke="#0dab76" stroke-width=".14"/>
<path d="M135.3 76.5h1.2" fill="none" stroke="#0dab76" stroke-width=".17"/>
<text font-size="9.1" fill="#c90d0c" x="24.8" y="175.5">Seeed Studio</text>
<g font-size="3.7" fill="#c90d0c">
<text x="42.3" y="6.1">1</text>
<text x="84.4" y="6.1">2</text>
<text x="126.5" y="6.1">3</text>
<text x="168.6" y="6.1">4</text>
<text x="210.7" y="6.1">5</text>
<text x="252.9" y="6.1">6</text>
<text x="19.1" y="29.4">A</text>
<text x="275.6" y="29.4">A</text>
<text x="19.1" y="72.2">B</text>
<text x="275.6" y="72.2">B</text>
<text x="19" y="115.1">C</text>
<text x="275.5" y="115.1">C</text>
<text x="19" y="157.9">D</text>
<text x="275.5" y="157.9">D</text>
<text x="42.3" y="181.3">1</text>
<text x="84.4" y="181.3">2</text>
<text x="126.5" y="181.3">3</text>
<text x="168.6" y="181.3">4</text>
<text x="210.7" y="181.3">5</text>
<text x="252.9" y="181.3">6</text>
</g>
<text font-size="3.6" fill="#c90d0c" x="101" y="173">TITLE:</text>
<text font-size="3.6" x="4.2" y="204.7">2022/5/6 15:13 C:\Users\Power\Projects\Internship_at_Seeed\Seeed-Projects\Xiao BLE&amp;WiFi ESP32C3\SCH&amp;PCB\XIAO ESP32C3.sch (Sheet: 1/1)</text>
<g font-size="2.8" fill="#c90d0c">
<text x="196.2" y="170.4">Design:</text>
<text x="230.5" y="170.4">Check:</text>
<text x="196.2" y="176.8">Date:</text>
<text x="230.5" y="176.8">Vision:</text>
</g>
<g font-size="2.1" fill="#808080">
<text x="251.6" y="20.3">1*2</text>
<text x="251.6" y="22.8">2*2</text>
<text x="46.1" y="29.2">1</text>
<text x="58.2" y="29.2">3</text>
<text x="80.4" y="29.2">1</text>
<text x="98.8" y="29.2">5</text>
<text x="251.6" y="25.4">3*2</text>
<text x="251.6" y="27.9">4*2</text>
<text x="50" y="30.3">D</text>
<text x="53.5" y="32.3" transform="rotate(-90 53.5 32.3)">G</text>
<text x="54.1" y="30.3">S</text>
<text x="80.4" y="32.9">2</text>
<text x="84.3" y="30.3">VIN</text>
<text x="84.3" y="34.1">VSS</text>
<text x="90.2" y="30.3">VOUT</text>
<text x="251.6" y="30.4">5*2</text>
<text x="251.6" y="32.9">6*2</text>
<text x="251.6" y="35.5">7*2</text>
<text x="52.4" y="36.1" transform="rotate(-90 52.4 36.1)">2</text>
<text x="80.4" y="36.7">3</text>
<text x="84.3" y="37.9">CE</text>
<text x="93" y="37.9">NC</text>
<text x="98.8" y="36.7">4</text>
<text x="251.6" y="40.6">7*2</text>
<text x="175.6" y="43.1">4</text>
<text x="179.5" y="44.2">VIN</text>
<text x="186" y="44.2">/CHG</text>
<text x="194" y="43.1">1</text>
<text x="251.6" y="45.6">5*2</text>
<text x="251.6" y="43.1">6*2</text>
<text x="175.6" y="53.3">2</text>
<text x="175.6" y="48.2">5</text>
<text x="179.5" y="49.3">ISEN</text>
<text x="194" y="53.3">3</text>
<text x="251.6" y="53.3">2*2</text>
<text x="251.6" y="50.7">3*2</text>
<text x="251.6" y="48.2">4*2</text>
<text x="179.5" y="54.4">VSS</text>
<text x="187.4" y="54.4">BAT</text>
<text x="251.6" y="55.8">1*2</text>
<text x="215" y="66">4</text>
<text x="234.7" y="66">2</text>
<text x="215" y="68.5">3</text>
<text x="218.9" y="69.6">X2</text>
<text x="218.9" y="67.1">GND</text>
<text x="227.2" y="67.1">GND</text>
<text x="229.4" y="69.6">X1</text>
<text x="234.7" y="68.5">1</text>
<text x="46.2" y="92.5">S1</text>
<text x="46.2" y="95">S2</text>
<text x="46.2" y="100.1">A1/B12/GND</text>
<text x="216.2" y="99" transform="rotate(-90 216.2 99)">33</text>
<text x="218.7" y="99" transform="rotate(-90 218.7 99)">32</text>
<text x="221.2" y="99" transform="rotate(-90 221.2 99)">31</text>
<text x="223.8" y="99" transform="rotate(-90 223.8 99)">30</text>
<text x="226.3" y="99" transform="rotate(-90 226.3 99)">29</text>
<text x="228.9" y="99" transform="rotate(-90 228.9 99)">28</text>
<text x="231.4" y="99" transform="rotate(-90 231.4 99)">27</text>
<text x="233.9" y="99" transform="rotate(-90 233.9 99)">26</text>
<text x="236.5" y="99" transform="rotate(-90 236.5 99)">25</text>
<text x="46.2" y="107.7">A4/B9/VBUS</text>
<text x="217.3" y="105.8" transform="rotate(-90 217.3 105.8)">PAD</text>
<text x="219.8" y="107.5" transform="rotate(-90 219.8 107.5)">VDDA</text>
<text x="222.3" y="107.5" transform="rotate(-90 222.3 107.5)">VDDA</text>
<text x="46.2" y="112.8">B7/DN2</text>
<text x="46.2" y="110.2">B8/SBU2</text>
<text x="72.2" y="110.2">A5/CC1</text>
<text x="72.3" y="112.8">A6/DP1</text>
<text x="145.2" y="112.9">D</text>
<text x="202.3" y="112.9">1</text>
<text x="224.9" y="109.4" transform="rotate(-90 224.9 109.4)">XTAL_P</text>
<text x="227.4" y="109.5" transform="rotate(-90 227.4 109.5)">XTAL_N</text>
<text x="230" y="108.6" transform="rotate(-90 230 108.6)">U0TXD</text>
<text x="232.5" y="108.8" transform="rotate(-90 232.5 108.8)">U0RXD</text>
<text x="235" y="109.3" transform="rotate(-90 235 109.3)">GPIO19</text>
<text x="237.6" y="109.3" transform="rotate(-90 237.6 109.3)">GPIO18</text>
<text x="252.4" y="112.9">24</text>
<text x="46.2" y="117.9">B5/CC2</text>
<text x="46.2" y="115.3">B6/DP2</text>
<text x="70.9" y="117.9">A8/SBU1</text>
<text x="72.2" y="115.3">A7/DN1</text>
<text x="139" y="114">D</text>
<text x="202.3" y="115.5">2</text>
<text x="202.3" y="118">3</text>
<text x="206.2" y="114">LNA_IN</text>
<text x="206.2" y="116.6">VDD3P3</text>
<text x="206.2" y="119.1">VDD3P3</text>
<text x="242.2" y="119.1">SPICLK</text>
<text x="244.7" y="114">SPIQ</text>
<text x="244.8" y="116.6">SPID</text>
<text x="252.4" y="118">22</text>
<text x="252.4" y="115.5">23</text>
<text x="46.2" y="120.4">B4/A9/VBUS</text>
<text x="202.3" y="120.6">4</text>
<text x="202.3" y="123.1">5</text>
<text x="202.3" y="125.6">6</text>
<text x="206.2" y="121.7">XTAL_32K_P</text>
<text x="206.2" y="124.2">XTAL_32K_N</text>
<text x="242.2" y="121.7">SPICS0</text>
<text x="242.8" y="124.2">SPIWP</text>
<text x="252.4" y="125.6">19</text>
<text x="252.4" y="123.1">20</text>
<text x="252.4" y="120.6">21</text>
<text x="46.2" y="128">B1/A12/GND</text>
<text x="202.3" y="128.2">7</text>
<text x="202.3" y="130.7">8</text>
<text x="206.2" y="126.7">GPIO2</text>
<text x="206.2" y="129.3">CHIP_EN</text>
<text x="206.2" y="131.8">GPIO3</text>
<text x="235.9" y="131.8">VDD3P3_CPU</text>
<text x="240.7" y="129.3">VDD_SPI</text>
<text x="243.3" y="126.7">SPIHD</text>
<text x="252.4" y="130.7">17</text>
<text x="252.4" y="128.2">18</text>
<text x="46.2" y="133.1">S3</text>
<text x="46.2" y="135.6">S4</text>
<text x="219.8" y="142.7" transform="rotate(-90 219.8 142.7)">MTMS</text>
<text x="222.3" y="142.7" transform="rotate(-90 222.3 142.7)">MTDI</text>
<text x="224.9" y="142.7" transform="rotate(-90 224.9 142.7)">VDD3P3_RTC</text>
<text x="227.4" y="142.7" transform="rotate(-90 227.4 142.7)">MTCK</text>
<text x="230" y="142.7" transform="rotate(-90 230 142.7)">MTDO</text>
<text x="232.5" y="142.7" transform="rotate(-90 232.5 142.7)">GPIO8</text>
<text x="235" y="142.7" transform="rotate(-90 235 142.7)">GPIO9</text>
<text x="237.6" y="142.7" transform="rotate(-90 237.6 142.7)">GPIO10</text>
<text x="218.7" y="146.6" transform="rotate(-90 218.7 146.6)">9</text>
<text x="221.2" y="147.8" transform="rotate(-90 221.2 147.8)">10</text>
<text x="223.8" y="147.6" transform="rotate(-90 223.8 147.6)">11</text>
<text x="226.3" y="147.8" transform="rotate(-90 226.3 147.8)">12</text>
<text x="228.9" y="147.8" transform="rotate(-90 228.9 147.8)">13</text>
<text x="231.4" y="147.8" transform="rotate(-90 231.4 147.8)">14</text>
<text x="233.9" y="147.8" transform="rotate(-90 233.9 147.8)">15</text>
<text x="236.5" y="147.8" transform="rotate(-90 236.5 147.8)">16</text>
<text x="165.2" y="155.3" transform="rotate(-90 165.2 155.3)">1</text>
<text x="165.2" y="152.5" transform="rotate(-90 165.2 152.5)">2</text>
<text x="180.5" y="155.9" transform="rotate(-90 180.5 155.9)">1</text>
<text x="180.5" y="153.1" transform="rotate(-90 180.5 153.1)">2</text>
</g>
<g font-size="1.8" fill="#808080">
<text x="83.2" y="27">XC6210B332MR</text>
<text x="83.2" y="25.7">U2</text>
<text x="178.4" y="39.7">U1</text>
<text x="55.3" y="90.5">UBF31-0171</text>
<text x="205.1" y="100.6">ESP32-C3FN4</text>
<text x="121.3" y="155.2" transform="rotate(-90 121.3 155.2)">X2</text>
<text x="122.6" y="155.2" transform="rotate(-90 122.6 155.2)">32.768k/9KAA32768122TF90QT</text>
</g>
<text font-size="1.8" fill="#c90d0c" x="205.1" y="176.8">2022/5/6 11:13</text>
<g font-size="1.1" fill="#808080">
<text x="247" y="21">D0</text>
<text x="247" y="23.5">D1</text>
<text x="257.1" y="18.1">J2</text>
<text x="28.5" y="29.9">VBAT</text>
<text x="48.9" y="26.5">CSD25481F4T</text>
<text x="48.9" y="25.2">Q1</text>
<text x="67.1" y="27.2" transform="rotate(-90 67.1 27.2)">VIN</text>
<text x="113.7" y="28.2">700mA</text>
<text x="122.3" y="29.9">VCC_3V3</text>
<text x="247" y="26.1">D2</text>
<text x="247" y="28.6">D3</text>
<text x="35" y="35.9">F1</text>
<text x="37.5" y="35.9">6V_1A_Fuse</text>
<text x="54.7" y="35.2">D1 NSR0520V2T1G</text>
<text x="173.7" y="32.3" transform="rotate(-90 173.7 32.3)">USB_FUSED_5V</text>
<text x="247" y="31.2">D4</text>
<text x="247" y="33.7">D5</text>
<text x="259.2" y="33.1" transform="rotate(-90 259.2 33.1)">DNP</text>
<text x="28.3" y="38.8">VUSB</text>
<text x="68.8" y="38.6" transform="rotate(-90 68.8 38.6)">C4</text>
<text x="73.9" y="38.6" transform="rotate(-90 73.9 38.6)">C1</text>
<text x="109.9" y="40.9" transform="rotate(-90 109.9 40.9)">C23</text>
<text x="109.9" y="37.1" transform="rotate(-90 109.9 37.1)">2.2uF</text>
<text x="245" y="36.2">TX_D6</text>
<text x="245.4" y="41.3">VUSB</text>
<text x="46.4" y="46" transform="rotate(-90 46.4 46)">C10</text>
<text x="46.4" y="42.2" transform="rotate(-90 46.4 42.2)">100nF</text>
<text x="54.8" y="46" transform="rotate(-90 54.8 46)">R9</text>
<text x="54.8" y="43.5" transform="rotate(-90 54.8 43.5)">100k</text>
<text x="68.8" y="43.9" transform="rotate(-90 68.8 43.9)">2.2uF</text>
<text x="73.9" y="43.9" transform="rotate(-90 73.9 43.9)">2.2uF</text>
<text x="102.2" y="46" transform="rotate(-90 102.2 46)">C13</text>
<text x="102.2" y="42.2" transform="rotate(-90 102.2 42.2)">DNP</text>
<text x="165.7" y="42.2">C39</text>
<text x="167" y="47.3">R22</text>
<text x="169.5" y="42.2">2.2uF</text>
<text x="170.8" y="47.3">2.7k</text>
<text x="195.6" y="45.6">BAT</text>
<text x="200.7" y="45.6">GND</text>
<text x="214" y="46.7">RED</text>
<text x="217.8" y="46.7">CHG</text>
<text x="222.8" y="46">2.2k</text>
<text x="226.7" y="46">R31</text>
<text x="231.5" y="43.9">VCC_3V3</text>
<text x="243.5" y="46.4">VCC_3V3</text>
<text x="259.2" y="46" transform="rotate(-90 259.2 46)">DNP</text>
<text x="49.3" y="48.3" transform="rotate(-90 49.3 48.3)">USB_FUSED_5V</text>
<text x="213.5" y="52.4" transform="rotate(-90 213.5 52.4)">R21</text>
<text x="213.5" y="48.6" transform="rotate(-90 213.5 48.6)">DNP</text>
<text x="246.4" y="48.9">D10</text>
<text x="247" y="51.5">D9</text>
<text x="198.8" y="57.4">C40</text>
<text x="203.8" y="57.4">2.2uF</text>
<text x="244.8" y="56.6">RX_D7</text>
<text x="247" y="54">D8</text>
<text x="257.1" y="59.5">J1</text>
<text x="197.9" y="65.1" transform="rotate(-90 197.9 65.1)">VBAT</text>
<text x="217.8" y="63.8">X4</text>
<text x="221.6" y="63.8">40MHz/306011037</text>
<text x="149" y="76.9">D10</text>
<text x="215.2" y="72.7">C41</text>
<text x="219" y="72.7">18pF</text>
<text x="229.2" y="72.7">C42</text>
<text x="233" y="72.7">18pF</text>
<text x="129" y="79.7">RED USR1</text>
<text x="137.8" y="79">2.2k</text>
<text x="141.6" y="79">R33</text>
<text x="167.3" y="83.2">VCC_3V3</text>
<text x="193.7" y="86.7" transform="rotate(-90 193.7 86.7)">2.2uF</text>
<text x="197.5" y="86.7" transform="rotate(-90 197.5 86.7)">1uF</text>
<text x="201.3" y="86.7" transform="rotate(-90 201.3 86.7)">100nF</text>
<text x="205.1" y="86.7" transform="rotate(-90 205.1 86.7)">100nF</text>
<text x="222.8" y="86.7" transform="rotate(-90 222.8 86.7)">0R</text>
<text x="235.5" y="86.7">R5</text>
<text x="239.4" y="86.7">510R</text>
<text x="251.8" y="88.3">TX_D6</text>
<text x="45.1" y="90.5">USB</text>
<text x="193.7" y="90.5" transform="rotate(-90 193.7 90.5)">C43</text>
<text x="197.5" y="90.5" transform="rotate(-90 197.5 90.5)">C44</text>
<text x="201.3" y="90.5" transform="rotate(-90 201.3 90.5)">C45</text>
<text x="205.1" y="90.5" transform="rotate(-90 205.1 90.5)">C7</text>
<text x="222.8" y="90.5" transform="rotate(-90 222.8 90.5)">R32</text>
<text x="251.8" y="90.8">RX_D7</text>
<text x="251.8" y="93.4">ESP_USB_DP</text>
<text x="251.8" y="95.9">ESP_USB_DM</text>
<text x="177.2" y="101.9" transform="rotate(-90 177.2 101.9)">2.2uF</text>
<text x="181" y="101.9" transform="rotate(-90 181 101.9)">100nF</text>
<text x="186.1" y="96.8">L3</text>
<text x="188.6" y="96.8">2nH</text>
<text x="193.7" y="101.9" transform="rotate(-90 193.7 101.9)">100nF</text>
<text x="205.1" y="99.4">U4</text>
<text x="35.9" y="107.4">VUSB</text>
<text x="160.7" y="105.7">C49</text>
<text x="164.5" y="105.7">0R</text>
<text x="168.3" y="105.7">C15</text>
<text x="172.1" y="105.7">0R</text>
<text x="177.2" y="105.7" transform="rotate(-90 177.2 105.7)">C54</text>
<text x="181" y="105.7" transform="rotate(-90 181 105.7)">C53</text>
<text x="193.7" y="105.7" transform="rotate(-90 193.7 105.7)">C50</text>
<text x="37.2" y="112.4">DM</text>
<text x="86.8" y="112.4">DP</text>
<text x="90.8" y="108.8">R2</text>
<text x="90.8" y="111.4">R8</text>
<text x="90.8" y="113.9">R10</text>
<text x="94.6" y="108.8">5.1k</text>
<text x="94.6" y="111.4">22R</text>
<text x="94.6" y="113.9">22R</text>
<text x="108.4" y="112.4">ESP_USB_DP</text>
<text x="164.5" y="112">C46</text>
<text x="168.3" y="112">0R</text>
<text x="33.7" y="117.1">R1</text>
<text x="37.4" y="115">DP</text>
<text x="37.5" y="117.1">5.1k</text>
<text x="86.8" y="115">DM</text>
<text x="97.2" y="119.6" transform="rotate(-90 97.2 119.6)">C11</text>
<text x="101" y="119.6" transform="rotate(-90 101 119.6)">C12</text>
<text x="108.4" y="115">ESP_USB_DM</text>
<text x="137.8" y="119.6">ANT</text>
<text x="158.1" y="117.1" transform="rotate(-90 158.1 117.1)">1.2pF</text>
<text x="173.4" y="118.4" transform="rotate(-90 173.4 118.4)">3.3pF</text>
<text x="258.4" y="119.6">R3</text>
<text x="262.2" y="119.6">DNP</text>
<text x="269" y="116.1" transform="rotate(-90 269 116.1)">VDD_SPI</text>
<text x="272.8" y="116.1" transform="rotate(-90 272.8 116.1)">VCC_3V3</text>
<text x="35.9" y="120.1">VUSB</text>
<text x="97.2" y="123.4" transform="rotate(-90 97.2 123.4)">DNP</text>
<text x="101" y="123.4" transform="rotate(-90 101 123.4)">DNP</text>
<text x="137.8" y="120.9">U.FL-R-SMT-1</text>
<text x="158.1" y="120.9" transform="rotate(-90 158.1 120.9)">C48</text>
<text x="173.4" y="122.2" transform="rotate(-90 173.4 122.2)">C14</text>
<text x="191.7" y="123.9">32K_N</text>
<text x="191.8" y="121.3">32K_P</text>
<text x="180.9" y="128.9">EN</text>
<text x="193.7" y="126.4">D0</text>
<text x="193.7" y="131.5">D1</text>
<text x="164.9" y="133.9" transform="rotate(-90 164.9 133.9)">VCC_3V3</text>
<text x="180.1" y="133.9" transform="rotate(-90 180.1 133.9)">VCC_3V3</text>
<text x="258.4" y="136.1" transform="rotate(-90 258.4 136.1)">1uF</text>
<text x="262.2" y="136.1" transform="rotate(-90 262.2 136.1)">100nF</text>
<text x="163.2" y="142.5" transform="rotate(-90 163.2 142.5)">R6</text>
<text x="163.2" y="138.7" transform="rotate(-90 163.2 138.7)">0R</text>
<text x="178.4" y="142.5" transform="rotate(-90 178.4 142.5)">R4</text>
<text x="178.4" y="138.7" transform="rotate(-90 178.4 138.7)">0R</text>
<text x="258.4" y="140" transform="rotate(-90 258.4 140)">C2</text>
<text x="262.2" y="140" transform="rotate(-90 262.2 140)">C3</text>
<text x="47.9" y="148">GND</text>
<text x="57.8" y="147.6">TP1</text>
<text x="116.2" y="147.6">18pF</text>
<text x="120" y="147.6">C8</text>
<text x="140.1" y="149.3">32K_P</text>
<text x="170.6" y="145.5">D9</text>
<text x="48.9" y="150.5">D2</text>
<text x="48.9" y="153.1">D3</text>
<text x="48.9" y="155.6">D4</text>
<text x="57.8" y="152.7">TP3</text>
<text x="57.8" y="150.1">TP2</text>
<text x="57.8" y="155.2">TP4</text>
<text x="127.6" y="151.4">R7</text>
<text x="131.4" y="151.4">0R</text>
<text x="158.1" y="155.2" transform="rotate(-90 158.1 155.2)">1nF</text>
<text x="174.6" y="155.2" transform="rotate(-90 174.6 155.2)">100nF</text>
<text x="48.9" y="160.7">EN</text>
<text x="48.9" y="158.2">D5</text>
<text x="57.8" y="157.7">TP5</text>
<text x="57.8" y="160.3">TP6</text>
<text x="116" y="158.5">C9</text>
<text x="118.7" y="158.5">18pF</text>
<text x="140.1" y="156.9">32K_N</text>
<text x="158.1" y="159" transform="rotate(-90 158.1 159)">C6</text>
<text x="162.2" y="158.1" transform="rotate(-90 162.2 158.1)">TD-1183SN-A3N-D1R</text>
<text x="166.5" y="157.3" transform="rotate(-90 166.5 157.3)">BOOT</text>
<text x="174.6" y="159" transform="rotate(-90 174.6 159)">C5</text>
<text x="177.4" y="158.8" transform="rotate(-90 177.4 158.8)">TD-1183SN-A3N-D1R</text>
<text x="181.8" y="157" transform="rotate(-90 181.8 157)">RST</text>
<text x="219.5" y="156.5" transform="rotate(-90 219.5 156.5)">D2</text>
<text x="222" y="156.5" transform="rotate(-90 222 156.5)">D3</text>
<text x="224.5" y="160" transform="rotate(-90 224.5 160)">VCC_3V3</text>
<text x="227.1" y="156.5" transform="rotate(-90 227.1 156.5)">D4</text>
<text x="229.6" y="156.5" transform="rotate(-90 229.6 156.5)">D5</text>
<text x="232.2" y="156.5" transform="rotate(-90 232.2 156.5)">D8</text>
<text x="234.7" y="156.5" transform="rotate(-90 234.7 156.5)">D9</text>
<text x="237.2" y="157.1" transform="rotate(-90 237.2 157.1)">D10</text>
</g>
</svg>
